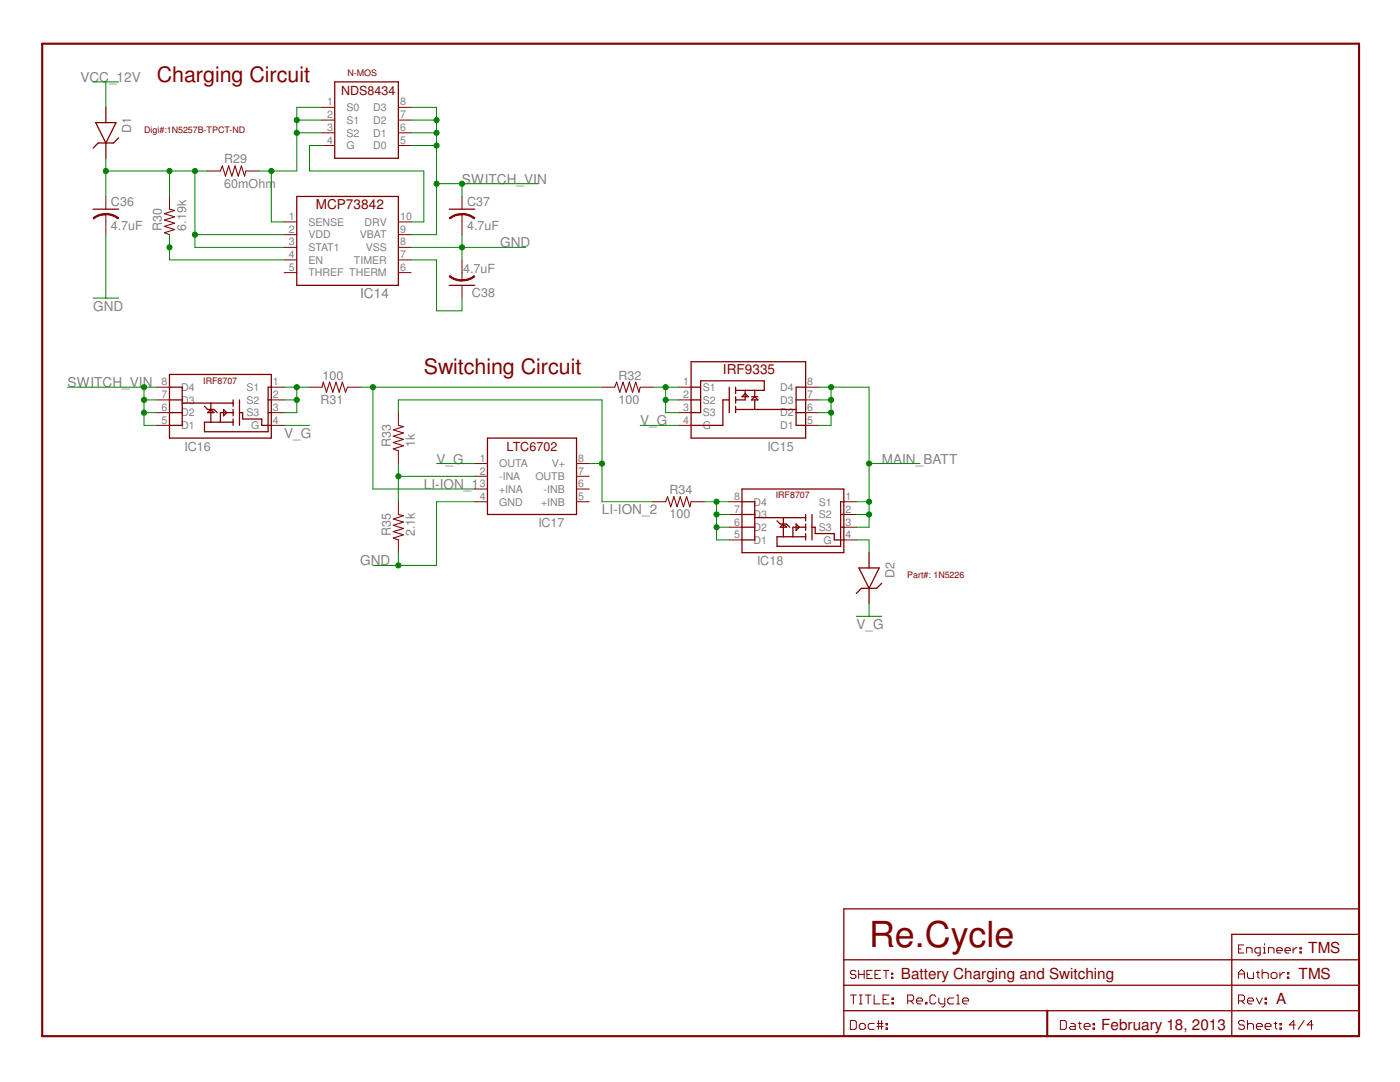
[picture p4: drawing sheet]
<svg xmlns="http://www.w3.org/2000/svg" width="279mm" height="216mm" viewBox="0 0 279 216" stroke-linecap="round" stroke-linejoin="round" font-family="sans-serif">
<path d="M8.4 8.7h262.8v198.1h-262.8zM209 201.7v5.1" fill="none" stroke="#800000" stroke-width=".42"/>
<path d="M59.2 39.2h20.3v17.7h-20.3zM89.7 41.7h5M168.4 181.4h102.8v25.4h-102.8zM168.4 196.6h102.8M168.4 191.5h102.8M271.2 186.4h-25.4v20.4M168.4 201.7h102.8" fill="none" stroke="#800000" stroke-width=".25"/>
<g fill="none" stroke="#800000" stroke-width=".2">
<path d="M56.7 44.3h2.5M56.7 46.8h2.5M56.7 49.4h2.5M56.7 51.9h2.5M56.7 54.4h2.5M79.5 44.3h2.5M79.5 46.8h2.5M79.5 49.4h2.5M79.5 51.9h2.5M79.5 54.4h2.5M92.2 42.8v1.5M169.7 198.5h1.2"/>
<path d="M170.3 198.5v1.8M170.8 193.9l-.2-.3h-.6l-.3 .3v.3l.3 .2h.6l.2 .3v.3l-.2 .2h-.6l-.3-.2M171.4 194.4h1.1M171.4 193.6v1.6M171.5 198.5h.6M171.8 198.5v1.8M172.5 193.6v1.6M172.7 198.5h1.2M173 194.4h.5M173.3 198.5v1.8M174.1 193.6h-1.1v1.6h1.1M174.5 198.5v1.8h1.1"/>
<path d="M174.6 194.4h.6M175.7 193.6h-1.1v1.6h1.1M176.2 199.4h.6M176.3 193.6h1.1M176.8 193.6v1.6M177.4 198.5h-1.2v1.8h1.2M177.9 195h.3v.2h-.3zM177.9 194.2h.3v.2h-.3zM178 199.1h.3v.3h-.3zM181.1 199.7h.9l.3-.3v-.6l-.3-.3h-.9v1.8M181.7 199.7l.6 .6M182.9 199.7h1.2v-.3l-.3-.3h-.6l-.3 .3v.6l.3 .3h.6"/>
<path d="M186.8 198.8l-.3-.3h-.6l-.3 .3v1.2l.3 .3h.6l.3-.3M187.4 199.1v.9l.3 .3h.9M188.6 199.1v1.5l-.3 .3h-.3M190.3 199.1h-.9l-.3 .3v.6l.3 .3h.9M190.9 198.5h.3v1.8M192.1 199.7h1.2v-.3l-.3-.3h-.6l-.3 .3v.6l.3 .3h.6M247.2 195.2v-1.1l.6-.6 .6 .6v1.1M247.2 199.7h.9l.3-.3v-.6l-.3-.3h-.9v1.8M247.2 194.4h1.2M247.2 189.4h.5M247.8 199.7l.6 .6M248.2 188.6h-1v1.6h1"/>
<path d="M248.8 190.2v-1.1h.8l.3 .3v.8M249 194.1v.8l.3 .3h.8v-1.1M249 199.7h1.1v-.3l-.2-.3h-.6l-.3 .3v.6l.3 .3h.6M250.7 199.1l.6 1.2 .6-1.2M250.7 194.1h.6M251 193.8v1.1l.3 .3M251.5 190.2h-.8l-.3-.3v-.5l.3-.3h.8v1.4l-.3 .2h-.2M251.9 194.4l.3-.3h.6l.3 .3v.8M251.9 193.5v1.7M252.1 190.2h.5M252.1 189.1h.2v1.1M252.3 188.3v.3"/>
<path d="M252.5 199.1h.3v.3h-.3zM253.2 190.2v-1.1h.8l.3 .3v.8M254 194.1h.6l.2 .3v.5l-.2 .3h-.6l-.3-.3v-.5zM254.8 189.7h1.1v-.3l-.3-.3h-.5l-.3 .3v.5l.3 .3h.5M255.4 194.1v1.1M256.3 194.1h-.3l-.6 .5M256.5 189.7h1v-.3l-.2-.3h-.6l-.2 .3v.5l.2 .3h.6M256.9 194.1h.3v.3h-.3zM256.9 194.9h.3v.3h-.3zM258.1 189.1v1.1M258.9 189.1h-.3l-.5 .6M259.4 189.9h.3v.3h-.3z"/>
<path d="M259.4 189.1h.3v.3h-.3zM169.7 203.6h.9l.3 .3v1.2l-.3 .3h-.9zM171.5 204.5l.3-.3h.6l.3 .3v.6l-.3 .3h-.6l-.3-.3zM171.5 200.3h.6M174.5 204.2h-.9l-.3 .3v.6l.3 .3h.9M175 204.2h1.2M175 204.8h1.2M175.3 203.6v1.8M175.9 203.6v1.8M176.8 205.1h.3v.3h-.3zM176.8 204.2h.3v.3h-.3zM178 200h.3v.3h-.3z"/>
<path d="M184.7 200h.3v.3h-.3zM190.9 200.3h.6M211.6 203.6h.9l.3 .3v1.2l-.3 .3h-.9zM213.7 204.2h.6l.3 .3v.9h-.9l-.3-.3 .3-.3h.9M215.2 204.2h.6M215.5 203.9v1.2l.3 .3M216.4 204.8h1.2v-.3l-.3-.3h-.6l-.3 .3v.6l.3 .3h.6M218.1 205.1h.3v.3h-.3zM218.1 204.2h.3v.3h-.3zM248.4 203.9l-.3-.3h-.6l-.3 .3v.3l.3 .3h.6l.3 .3v.3l-.3 .3h-.6l-.3-.3M249 204.5l.3-.3h.6l.2 .3v.9M249 203.6v1.8"/>
<path d="M250.7 204.8h1.2v-.3l-.3-.3h-.6l-.3 .3v.6l.3 .3h.6M252.5 204.8h1.2v-.3l-.3-.3h-.6l-.3 .3v.6l.3 .3h.6M252.5 200h.3v.3h-.3zM254.3 204.2h.5M254.6 203.9v1.2l.2 .3M255.4 205.1h.3v.3h-.3zM255.4 204.2h.3v.3h-.3zM258.5 204.5h-1.2l.9-.9v1.8M260.3 203.6l-1.2 1.8M262 204.5h-1.1l.8-.9v1.8"/>
</g>
<path d="M92.2 42.6a4 4 0 0 1 2.6 .9l-.2 .2a3.8 3.8 0 0 0-2.4-.9z" fill-rule="evenodd" fill="#800000"/>
<path d="M92.2 42.6a4 4 0 0 1 2.6 .9l-.2 .2a3.8 3.8 0 0 0-2.4-.9z" fill="none" stroke="#800000" stroke-width=".2"/>
<path d="M89.7 43.5a3.6 3.6 0 0 1 2.5-.9v.3a3.3 3.3 0 0 0-2.4 .8z" fill-rule="evenodd" fill="#800000"/>
<path d="M92.2 39.2v2.5M21.1 42.8v1.5M89.7 43.5a3.6 3.6 0 0 1 2.5-.9v.3a3.3 3.3 0 0 0-2.4 .8zM92.2 44.3v2.5" fill="none" stroke="#800000" stroke-width=".2"/>
<path d="M18.6 41.7h5.1" fill="none" stroke="#800000" stroke-width=".25"/>
<path d="M21.1 42.6a4.2 4.2 0 0 1 2.6 .9l-.2 .2a3.8 3.8 0 0 0-2.4-.9z" fill-rule="evenodd" fill="#800000"/>
<path d="M21.1 42.6a4.2 4.2 0 0 1 2.6 .9l-.2 .2a3.8 3.8 0 0 0-2.4-.9z" fill="none" stroke="#800000" stroke-width=".2"/>
<path d="M18.6 43.5a3.6 3.6 0 0 1 2.5-.9v.3a3.5 3.5 0 0 0-2.4 .8z" fill-rule="evenodd" fill="#800000"/>
<g fill="none" stroke="#800000" stroke-width=".2">
<path d="M21.1 39.2v2.5M33.8 39.2v2.5M41.4 34.1h2.6M49.1 34.1h2.5M64.3 21.4h2.5M64.3 24h2.5M64.3 26.5h2.5M64.3 29h2.5M79.5 21.4h2.5M79.5 24h2.5M79.5 26.5h2.5M79.5 29h2.5"/>
<path d="M18.6 43.5a3.6 3.6 0 0 1 2.5-.9v.3a3.5 3.5 0 0 0-2.4 .8zM21.1 44.3v2.5M33.8 46.8v2.6M92.2 54.4v1.5M31.3 77.3h2.5M31.3 79.8h2.5M54.1 77.3h2.6M54.1 79.8h2.6M61.8 77.3h2.5M69.3 77.3h2.6M120.1 77.3h2.6M127.8 77.3h2.5"/>
<path d="M135.4 77.3h2.5M135.4 79.8h2.5M160.8 77.3h2.5M160.8 79.8h2.5M31.3 82.3h2.5M31.3 84.9h2.5M54.1 82.3h2.6M54.1 84.9h2.6M79.5 82.3v2.6M79.5 90v2.5M94.7 92.5h2.6M94.7 95h2.6"/>
<path d="M94.7 97.6h2.6M115.1 92.5h2.5M115.1 95h2.5M115.1 97.6h2.5M135.4 82.3h2.5M135.4 84.9h2.5M160.8 82.3h2.5M160.8 84.9h2.5M79.5 100.1v2.6M79.5 107.7v2.6M94.7 100.1h2.6M115.1 100.1h2.5"/>
<path d="M130.3 100.1h2.5M137.9 100.1h2.6M145.5 100.1h2.6M145.5 102.7h2.6M145.5 105.2h2.6M145.5 107.7h2.6M168.4 100.1h2.5M168.4 102.7h2.5M168.4 105.2h2.5M168.4 107.7h2.5"/>
</g>
<g fill="none" stroke="#800000" stroke-width=".25">
<path d="M66.8 16.3h12.7v15.3h-12.7zM19.1 24.5h4.1l-2.1 4zM21.1 21.4v3.1M21.1 28.5v3.1M23.7 27.5l-1.1 1h-3l-1 1M89.7 56.9h5M33.8 74.7h20.3v12.7h-20.3zM33.8 77.3h2.6v7.6h-2.6M33.8 79.8h2.6M46.5 79.8v1.3M47.8 79.8v5.1M53.5 79.8h.6"/>
<path d="M54.1 77.3h-.6v8.8h-12.7v-1.9h5.7M137.9 72.2h22.9v15.2h-22.9zM137.9 77.3h1.9M137.9 79.8h1.9M145.5 79.8h-1.2v5.1h-6.4M145.5 77.3v5M146.8 77.9h5.7v-1.9h-12.7v6.3h-1.9M146.8 77.3v1.2M146.8 79.2v1.2M148.1 79.2l.6-.7 .7 .7zM148.7 77.9v1.9h-1.9M150 79.8l.6-.6 .7 .6z"/>
<path d="M150 79.2h1.3M150.6 77.9v1.3M150.6 79.8v1.9M158.9 79.8h1.9M160.8 77.3h-1.9v7.6h1.9M33.8 82.3h2.6M36.4 80.4h10.1M40.8 81.1l.6 .6h1.3l.6 .6M42.1 81.7l.6 .6h-1.3zM42.1 80.4v3.8M44.6 81.7l.7 .6-.7 .7zM46.5 81.7v1.3"/>
<path d="M46.5 83.6v1.3M46.5 82.3h-2.5v1.9M47.8 82.3h.6v1.3h3.8v1.3h1.9M53.5 82.3h.6M97.3 87.4h17.8v15.3h-17.8zM146.8 81.7h12.1M146.8 81.1v1.2M148.1 97.6h20.3v12.7h-20.3zM158.9 82.3h1.9M148.1 102.7h2.5M148.1 105.2h2.5M148.1 100.1h2.5v7.6h-2.5"/>
<path d="M150.6 103.3h10.2M155.1 103.9l.6 .7h1.3l.6 .6M156.3 104.6l.7 .6h-1.3zM156.3 103.3v3.8M158.9 104.6l.6 .6-.6 .6zM160.8 102.7v1.2M160.8 104.6v1.2M160.8 106.5v1.2M160.8 105.2h-2.6v1.9M162.1 105.2h.6v1.3h3.8v1.2h1.9M162.1 102.7v5M167.8 102.7h.6"/>
<path d="M167.8 105.2h.6M168.4 100.1h-.6v8.9h-12.7v-1.9h5.7M171.4 113.3h4.1l-2.1 4.1zM173.4 110.3v3M173.4 117.4v3M176 116.4l-1 1h-3.1l-1 1"/>
</g>
<path d="M44 34.1l.4-1 .6 2 .6-2 .7 2 .6-2 .6 2 .7-2 .6 2 .3-1M33.8 41.7l1 .3-2 .6 2 .7-2 .6 2 .6-2 .7 2 .6-2 .6 1 .4M64.3 77.3l.2-1.1 .7 2.1 .6-2.1 .6 2.1 .7-2.1 .6 2.1 .6-2.1 .7 2.1 .3-1M122.7 77.3l.4-1.1 .6 2.1 .6-2.1 .7 2.1 .6-2.1 .6 2.1 .7-2.1 .6 2.1 .3-1M79.5 84.9l1 .2-2 .7 2 .6-2 .6 2 .7-2 .6 2 .6-2 .7 1 .4M79.5 102.7l1 .2-2 .6 2 .7-2 .6 2 .7-2 .6 2 .6-2 .7 1 .3M132.8 100.1l.4-1 .7 2 .6-2 .6 2 .7-2 .6 2 .6-2 .7 2 .2-1" fill="none" stroke="#800000" stroke-width=".21"/>
<path d="M89.8 55a3.8 3.8 0 0 0 2.4 .8v.3a4 4 0 0 1-2.5-.9z" fill-rule="evenodd" fill="#800000"/>
<path d="M89.8 55a3.8 3.8 0 0 0 2.4 .8v.3a4 4 0 0 1-2.5-.9z" fill="none" stroke="#800000" stroke-width=".2"/>
<path d="M92.2 55.8a3.5 3.5 0 0 0 2.4-.8l.1 .2a3.4 3.4 0 0 1-2.5 .8z" fill-rule="evenodd" fill="#800000"/>
<path d="M92.2 55.8a3.5 3.5 0 0 0 2.4-.8l.1 .2a3.4 3.4 0 0 1-2.5 .8zM92.2 51.9v2.5M92.2 56.9v2.6" fill="none" stroke="#800000" stroke-width=".2"/>
<path d="M51.6 34.1h7.6M54.1 34.1v10.2" fill="none" stroke="#008000" stroke-width=".2"/>
<circle cx="54.1" cy="34.1" r=".51" fill="#008000"/>
<g fill="none" stroke="#008000" stroke-width=".2">
<path d="M59.2 24h5.1M64.3 21.4h-5.1v12.7M54.1 44.3h2.6"/>
<circle cx="54.1" cy="34.1" r=".51"/>
</g>
<circle cx="59.2" cy="24" r=".51" fill="#008000"/>
<g fill="none" stroke="#008000" stroke-width=".2">
<path d="M59.2 26.5h5.1"/>
<circle cx="59.2" cy="24" r=".51"/>
</g>
<circle cx="59.2" cy="26.5" r=".51" fill="#008000"/>
<g fill="none" stroke="#008000" stroke-width=".2">
<path d="M21.1 31.6v2.5h20.3M38.9 34.1v12.7h17.8"/>
<circle cx="59.2" cy="26.5" r=".51"/>
</g>
<circle cx="38.9" cy="34.1" r=".51" fill="#008000"/>
<g fill="none" stroke="#008000" stroke-width=".2">
<path d="M38.9 46.8v2.6h17.8"/>
<circle cx="38.9" cy="34.1" r=".51"/>
</g>
<circle cx="38.9" cy="46.8" r=".51" fill="#008000"/>
<g fill="none" stroke="#008000" stroke-width=".2">
<path d="M33.8 34.1v5.1"/>
<circle cx="38.9" cy="46.8" r=".51"/>
</g>
<circle cx="33.8" cy="34.1" r=".51" fill="#008000"/>
<g fill="none" stroke="#008000" stroke-width=".2">
<path d="M21.1 34.1v5.1"/>
<circle cx="33.8" cy="34.1" r=".51"/>
</g>
<circle cx="21.1" cy="34.1" r=".51" fill="#008000"/>
<g fill="none" stroke="#008000" stroke-width=".2">
<path d="M33.8 46.8v5.1h22.9"/>
<circle cx="21.1" cy="34.1" r=".51"/>
</g>
<circle cx="33.8" cy="49.4" r=".51" fill="#008000"/>
<g fill="none" stroke="#008000" stroke-width=".2">
<path d="M18.6 59.5h5.1M21.1 46.8v12.7M82 49.4h22.9"/>
<circle cx="33.8" cy="49.4" r=".51"/>
</g>
<circle cx="92.2" cy="49.4" r=".51" fill="#008000"/>
<g fill="none" stroke="#008000" stroke-width=".2">
<path d="M92.2 46.8v5.1M94.7 100.1h-7.6v12.7h-7.6v-2.5"/>
<circle cx="92.2" cy="49.4" r=".51"/>
</g>
<circle cx="79.5" cy="112.8" r=".51" fill="#008000"/>
<g fill="none" stroke="#008000" stroke-width=".2">
<path d="M64.3 29h-2.5v5.1h22.8v10.2h-2.6M92.2 39.2v-2.5h-5.1v10.1h-5.1M82 51.9h5.1v10.1h5.1v-2.5M74.4 112.8h5.1"/>
<circle cx="79.5" cy="112.8" r=".51"/>
</g>
<circle cx="92.2" cy="36.7" r=".51" fill="#008000"/>
<g fill="none" stroke="#008000" stroke-width=".2">
<path d="M82 21.4h5.1v15.3M92.2 36.7h15.2"/>
<circle cx="92.2" cy="36.7" r=".51"/>
</g>
<circle cx="87.1" cy="36.7" r=".51" fill="#008000"/>
<g fill="none" stroke="#008000" stroke-width=".2">
<path d="M82 24h5.1"/>
<circle cx="87.1" cy="36.7" r=".51"/>
</g>
<circle cx="87.1" cy="24" r=".51" fill="#008000"/>
<g fill="none" stroke="#008000" stroke-width=".2">
<path d="M82 26.5h5.1"/>
<circle cx="87.1" cy="24" r=".51"/>
</g>
<circle cx="87.1" cy="26.5" r=".51" fill="#008000"/>
<g fill="none" stroke="#008000" stroke-width=".2">
<path d="M82 29h5.1"/>
<circle cx="87.1" cy="26.5" r=".51"/>
</g>
<circle cx="87.1" cy="29" r=".51" fill="#008000"/>
<g fill="none" stroke="#008000" stroke-width=".2">
<path d="M31.3 77.3h-2.6v7.6h2.6M28.7 82.3h2.6"/>
<circle cx="87.1" cy="29" r=".51"/>
</g>
<circle cx="28.7" cy="82.3" r=".51" fill="#008000"/>
<g fill="none" stroke="#008000" stroke-width=".2">
<path d="M28.7 79.8h2.6"/>
<circle cx="28.7" cy="82.3" r=".51"/>
</g>
<circle cx="28.7" cy="79.8" r=".51" fill="#008000"/>
<circle cx="28.7" cy="79.8" r=".51" fill="none" stroke="#008000" stroke-width=".2"/>
<circle cx="28.7" cy="77.3" r=".51" fill="#008000"/>
<g fill="none" stroke="#008000" stroke-width=".2">
<path d="M13.5 77.3h15.2M79.5 82.3v-2.5h40.6v20.3h10.2M117.6 92.5h2.5"/>
<circle cx="28.7" cy="77.3" r=".51"/>
</g>
<circle cx="120.1" cy="92.5" r=".51" fill="#008000"/>
<g fill="none" stroke="#008000" stroke-width=".2">
<path d="M71.9 77.3h48.2M74.4 77.3v20.3h20.3"/>
<circle cx="120.1" cy="92.5" r=".51"/>
</g>
<circle cx="74.4" cy="77.3" r=".51" fill="#008000"/>
<g fill="none" stroke="#008000" stroke-width=".2">
<path d="M79.5 95h15.2M79.5 92.5v7.6"/>
<circle cx="74.4" cy="77.3" r=".51"/>
</g>
<circle cx="79.5" cy="95" r=".51" fill="#008000"/>
<g fill="none" stroke="#008000" stroke-width=".2">
<path d="M130.3 77.3h5.1M132.8 77.3v2.5M56.7 84.9h5.1M87.1 92.5h7.6M127.8 84.9h7.6M170.9 123h5.1M173.4 120.4v2.6"/>
<circle cx="79.5" cy="95" r=".51"/>
</g>
<circle cx="132.8" cy="77.3" r=".51" fill="#008000"/>
<g fill="none" stroke="#008000" stroke-width=".2">
<path d="M135.4 79.8h-2.6v2.5"/>
<circle cx="132.8" cy="77.3" r=".51"/>
</g>
<circle cx="132.8" cy="79.8" r=".51" fill="#008000"/>
<g fill="none" stroke="#008000" stroke-width=".2">
<path d="M163.3 77.3h2.6v7.6h-2.6M132.8 82.3h2.6M163.3 82.3h2.6"/>
<circle cx="132.8" cy="79.8" r=".51"/>
</g>
<circle cx="165.9" cy="82.3" r=".51" fill="#008000"/>
<g fill="none" stroke="#008000" stroke-width=".2">
<path d="M163.3 79.8h2.6"/>
<circle cx="165.9" cy="82.3" r=".51"/>
</g>
<circle cx="165.9" cy="79.8" r=".51" fill="#008000"/>
<circle cx="165.9" cy="79.8" r=".51" fill="none" stroke="#008000" stroke-width=".2"/>
<circle cx="165.9" cy="77.3" r=".51" fill="#008000"/>
<g fill="none" stroke="#008000" stroke-width=".2">
<path d="M165.9 77.3h7.5v15.2h10.2M170.9 100.1h2.5v5.1h-2.5M170.9 102.7h2.5"/>
<circle cx="165.9" cy="77.3" r=".51"/>
</g>
<circle cx="173.4" cy="102.7" r=".51" fill="#008000"/>
<g fill="none" stroke="#008000" stroke-width=".2">
<path d="M173.4 92.5v7.6"/>
<circle cx="173.4" cy="102.7" r=".51"/>
</g>
<circle cx="173.4" cy="100.1" r=".51" fill="#008000"/>
<circle cx="173.4" cy="100.1" r=".51" fill="none" stroke="#008000" stroke-width=".2"/>
<circle cx="173.4" cy="92.5" r=".51" fill="#008000"/>
<g fill="none" stroke="#008000" stroke-width=".2">
<path d="M56.7 77.3h5.1M59.2 77.3v2.5"/>
<circle cx="173.4" cy="92.5" r=".51"/>
</g>
<circle cx="59.2" cy="77.3" r=".51" fill="#008000"/>
<g fill="none" stroke="#008000" stroke-width=".2">
<path d="M56.7 79.8h2.5v2.5"/>
<circle cx="59.2" cy="77.3" r=".51"/>
</g>
<circle cx="59.2" cy="79.8" r=".51" fill="#008000"/>
<g fill="none" stroke="#008000" stroke-width=".2">
<path d="M56.7 82.3h2.5M140.5 100.1h5M143 100.1v7.6h2.5"/>
<circle cx="59.2" cy="79.8" r=".51"/>
</g>
<circle cx="143" cy="100.1" r=".51" fill="#008000"/>
<g fill="none" stroke="#008000" stroke-width=".2">
<path d="M143 102.7h2.5"/>
<circle cx="143" cy="100.1" r=".51"/>
</g>
<circle cx="143" cy="102.7" r=".51" fill="#008000"/>
<g fill="none" stroke="#008000" stroke-width=".2">
<path d="M143 105.2h2.5"/>
<circle cx="143" cy="102.7" r=".51"/>
</g>
<circle cx="143" cy="105.2" r=".51" fill="#008000"/>
<g fill="none" stroke="#008000" stroke-width=".2">
<path d="M18.6 16.3h5.1M21.1 16.3v5.1M170.9 107.7h2.5v2.6"/>
<circle cx="143" cy="105.2" r=".51"/>
</g>
<text font-size="7.2" fill="#800000" x="173.4" y="189">Re.Cycle</text>
<g font-size="4.3" fill="#800000">
<text x="31.3" y="16.3">Charging Circuit</text>
<text x="84.6" y="74.7">Switching Circuit</text>
</g>
<g font-size="3" fill="#800000">
<text x="261.1" y="190.2">TMS</text>
<text x="179.8" y="195.3">Battery Charging and Switching</text>
<text x="259.2" y="195.3">TMS</text>
<text x="254.7" y="200.4">A</text>
<text x="219.8" y="205.5">February 18, 2013</text>
</g>
<g font-size="2.7" fill="#808080">
<text x="16" y="16.3">VCC_12V</text>
<text x="92.2" y="36.7">SWITCH_VIN</text>
<text x="99.8" y="49.4">GND</text>
<text x="71.9" y="59.5">IC14</text>
<text x="18.6" y="62">GND</text>
<text x="13.5" y="77.3">SWITCH_VIN</text>
<text x="56.7" y="87.4">V_G</text>
<text x="127.8" y="84.9">V_G</text>
<text x="87.1" y="92.5">V_G</text>
<text x="176" y="92.5">MAIN_BATT</text>
<text x="84.6" y="97.6">LI-ION_1</text>
<text x="120.1" y="102.7">LI-ION_2</text>
<text x="71.9" y="112.8">GND</text>
<text x="170.9" y="125.5">V_G</text>
</g>
<g font-size="2.7" fill="#800000">
<text x="63" y="41.7">MCP73842</text>
<text x="144.3" y="74.7">IRF9335</text>
</g>
<g font-size="2.5" fill="#800000">
<text x="68.1" y="18.9">NDS8434</text>
<text x="101.1" y="90">LTC6702</text>
</g>
<g font-size="2.5" fill="#808080">
<text x="26.2" y="26.5" transform="rotate(-90 26.2 26.5)">D1</text>
<text x="44.7" y="32.6">R29</text>
<text x="22.1" y="41.1">C36</text>
<text x="44.7" y="37.4">60mOhm</text>
<text x="93.2" y="41.1">C37</text>
<text x="22.1" y="45.9">4.7uF</text>
<text x="32.3" y="46.1" transform="rotate(-90 32.3 46.1)">R30</text>
<text x="37.1" y="46.1" transform="rotate(-90 37.1 46.1)">6.19k</text>
<text x="93.2" y="45.9">4.7uF</text>
<text x="92.4" y="54.6">4.7uF</text>
<text x="94.2" y="59.4">C38</text>
<text x="64.4" y="75.7">100</text>
<text x="123.4" y="75.8">R32</text>
<text x="64" y="80.6">R31</text>
<text x="123.4" y="80.6">100</text>
<text x="36.8" y="90">IC16</text>
<text x="78" y="89.2" transform="rotate(-90 78 89.2)">R33</text>
<text x="82.8" y="89.2" transform="rotate(-90 82.8 89.2)">1k</text>
<text x="153.2" y="90">IC15</text>
<text x="133.6" y="98.6">R34</text>
<text x="78" y="107" transform="rotate(-90 78 107)">R35</text>
<text x="82.8" y="107" transform="rotate(-90 82.8 107)">2.1k</text>
<text x="107.4" y="105.2">IC17</text>
<text x="133.6" y="103.4">100</text>
<text x="151.1" y="112.8">IC18</text>
<text x="178.5" y="115.4" transform="rotate(-90 178.5 115.4)">D2</text>
</g>
<g font-size="2.1" fill="#808080">
<text x="65.3" y="21">1</text>
<text x="65.3" y="23.6">2</text>
<text x="69.2" y="22.2">S0</text>
<text x="74.5" y="22.2">D3</text>
<text x="79.9" y="21">8</text>
<text x="79.9" y="23.6">7</text>
<text x="65.3" y="26.1">3</text>
<text x="65.3" y="28.7">4</text>
<text x="69.2" y="24.7">S1</text>
<text x="69.2" y="27.3">S2</text>
<text x="69.2" y="29.8">G</text>
<text x="74.5" y="24.7">D2</text>
<text x="74.5" y="27.3">D1</text>
<text x="74.5" y="29.8">D0</text>
<text x="79.9" y="26.1">6</text>
<text x="79.9" y="28.7">5</text>
<text x="57.7" y="43.9">1</text>
<text x="57.7" y="46.4">2</text>
<text x="61.6" y="45">SENSE</text>
<text x="61.6" y="47.6">VDD</text>
<text x="71.8" y="47.6">VBAT</text>
<text x="72.8" y="45">DRV</text>
<text x="79.9" y="46.4">9</text>
<text x="79.9" y="43.9">10</text>
<text x="57.7" y="49">3</text>
<text x="57.7" y="51.5">4</text>
<text x="61.6" y="50.1">STAT1</text>
<text x="61.6" y="52.7">EN</text>
<text x="70.6" y="52.7">TIMER</text>
<text x="73" y="50.1">VSS</text>
<text x="79.9" y="51.5">7</text>
<text x="79.9" y="49">8</text>
<text x="57.7" y="54.1">5</text>
<text x="61.6" y="55.2">THREF THERM</text>
<text x="79.9" y="54.1">6</text>
<text x="32.3" y="76.9">8</text>
<text x="54.5" y="76.9">1</text>
<text x="136.4" y="76.9">1</text>
<text x="161.1" y="76.9">8</text>
<text x="32.3" y="79.5">7</text>
<text x="32.3" y="82">6</text>
<text x="36.2" y="78">D4</text>
<text x="36.2" y="80.6">D3</text>
<text x="36.2" y="83.1">D2</text>
<text x="49.2" y="78">S1</text>
<text x="49.2" y="80.6">S2</text>
<text x="49.2" y="83.1">S3</text>
<text x="54.5" y="79.5">2</text>
<text x="54.5" y="82">3</text>
<text x="136.4" y="79.5">2</text>
<text x="136.4" y="82">3</text>
<text x="140.3" y="78">S1</text>
<text x="140.3" y="80.6">S2</text>
<text x="140.3" y="83.1">S3</text>
<text x="155.7" y="78">D4</text>
<text x="155.7" y="80.6">D3</text>
<text x="155.7" y="83.1">D2</text>
<text x="161.1" y="79.5">7</text>
<text x="161.1" y="82">6</text>
<text x="32.3" y="84.5">5</text>
<text x="36.2" y="85.6">D1</text>
<text x="50.1" y="85.6">G</text>
<text x="54.5" y="84.5">4</text>
<text x="136.4" y="84.5">4</text>
<text x="140.3" y="85.6">G</text>
<text x="155.7" y="85.6">D1</text>
<text x="161.1" y="84.5">5</text>
<text x="95.8" y="92.2">1</text>
<text x="95.8" y="94.7">2</text>
<text x="99.6" y="93.3">OUTA</text>
<text x="99.6" y="95.8">-INA</text>
<text x="106.8" y="95.8">OUTB</text>
<text x="110.1" y="93.3">V+</text>
<text x="115.4" y="92.2">8</text>
<text x="115.4" y="94.7">7</text>
<text x="95.8" y="97.2">3</text>
<text x="95.8" y="99.8">4</text>
<text x="99.6" y="98.3">+INA</text>
<text x="99.6" y="100.9">GND</text>
<text x="108" y="100.9">+INB</text>
<text x="108.5" y="98.3">-INB</text>
<text x="115.4" y="97.2">6</text>
<text x="115.4" y="99.8">5</text>
<text x="146.5" y="99.8">8</text>
<text x="150.4" y="100.9">D4</text>
<text x="163.4" y="100.9">S1</text>
<text x="168.7" y="99.8">1</text>
<text x="146.5" y="102.3">7</text>
<text x="146.5" y="104.9">6</text>
<text x="146.5" y="107.4">5</text>
<text x="150.4" y="103.4">D3</text>
<text x="150.4" y="106">D2</text>
<text x="163.4" y="103.4">S2</text>
<text x="163.4" y="106">S3</text>
<text x="168.7" y="102.3">2</text>
<text x="168.7" y="104.9">3</text>
<text x="168.7" y="107.4">4</text>
<text x="150.4" y="108.5">D1</text>
<text x="164.4" y="108.5">G</text>
</g>
<g font-size="1.8" fill="#800000">
<text x="69.3" y="15.1">N-MOS</text>
<text x="28.7" y="26.5">Digi#:1N5257B-TPCT-ND</text>
<text x="40.6" y="76.6">IRF8707</text>
<text x="154.8" y="99.4">IRF8707</text>
<text x="181.1" y="115.4">Part#: 1N5226</text>
</g>
</svg>
